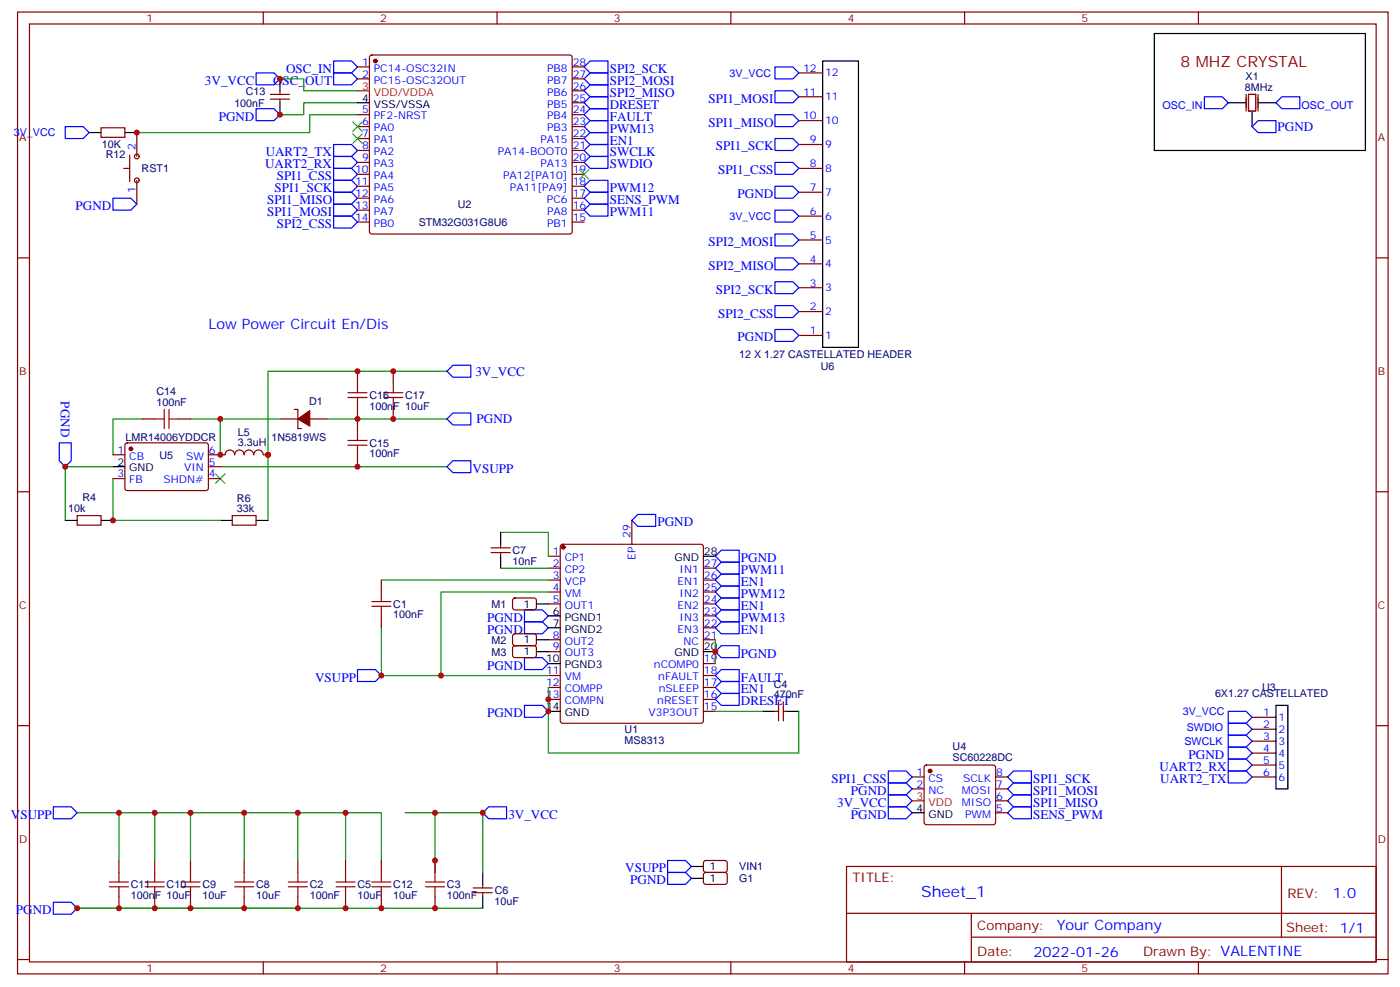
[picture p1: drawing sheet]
<svg xmlns="http://www.w3.org/2000/svg" width="414mm" height="292mm" viewBox="0 0 414 292" stroke-linecap="round" stroke-linejoin="round" font-family="sans-serif">
<g fill="none" stroke="#870000" stroke-width=".35">
<path d="M5.2 3.6h405.3v284.3h-405.3zM8.7 7.1h398.3v277.3h-398.3zM77.9 3.6v3.5M105.7 19.8h3.6M109.5 16.5l.5-.2h58.5l.5 .2 .2 .5v51.5l-.2 .5-.5 .2h-58.5l-.5-.3-.2-.4v-51.5zM147 3.6v3.5M169.2 19.8h3.6M216.1 3.6v3.5M285.3 3.6v3.5M354.4 3.6v3.5M29.9 37.8h7v2.8h-7zM40.5 39.2v7"/>
<path d="M80 27.9h5.6M80 29.3h5.6M82.8 26.8v1.1M82.8 29.3v1.1M105.7 23.3h3.6M105.7 33.9h3.6M105.7 37.4h3.6M169.2 23.3h3.6M169.2 33.9h3.6M169.2 37.4h3.6M169.2 30.4h3.6M169.2 26.8h3.6"/>
<path d="M236.3 35.7h7M236.3 28.6h7M236.3 21.6h7M36.6 49.8h1.7M38.3 45.9v7.8M40.5 53.3v7.1M105.7 41h3.6M105.7 44.5h3.6M105.7 48h3.6M105.7 51.5h3.6M105.7 55.1h3.6M105.7 58.6h3.6"/>
<path d="M169.2 41h3.6M169.2 44.5h3.6M169.2 48h3.6M169.2 51.5h3.6M169.2 55.1h3.6M169.2 58.6h3.6M236.3 49.8h7M236.3 56.8h7M236.3 42.7h7M5.2 76.2h3.5M105.7 62.1h3.6M105.7 65.7h3.6"/>
<path d="M169.2 62.1h3.6M169.2 65.7h3.6M236.3 78h7M236.3 70.9h7M236.3 63.9h7M407 76.2h3.5M236.3 99.2h7M236.3 92.1h7M236.3 85.1h7M105.7 109.7v3.6M116.3 109.7v3.6M33.4 134.4h3.5"/>
<path d="M37.2 131.1l.4-.2 23.6 .1 .4 .6v13l-.7 .4h-23.5l-.5-.7v-12.7zM42.2 123.9h3.6M52.8 123.9h3.5M61.6 134.4h5a1.41 1.41 0 0 1 1.4-1.4 1.41 1.41 0 0 1 1.4 1.5 1.41 1.41 0 0 1 1.4-1.5 1.41 1.41 0 0 1 1.4 1.5 1.41 1.41 0 0 1 1.4-1.5 1.41 1.41 0 0 1 1.4 1.5 1.41 1.41 0 0 1 1.4-1.5 1.41 1.41 0 0 1 1.5 1.5l1.4-.1M61.6 138h3.6M82.8 123.9h5.3M87 121h1.1v5.7h1M91.6 123.9h5.3M105.7 120.3v7.1M105.7 134.4v3.6M116.3 120.3v3.6M5.2 145.4h3.5"/>
<path d="M22.8 152.4h7.1v2.9h-7.1zM33.4 141.5h3.5M61.6 141.5h3.6M68.7 152.4h7v2.9h-7zM186.9 153.8v7.1M407 145.4h3.5M112.8 171.5v3.5M145.2 163.4h5.7M145.2 162h5.7M148.1 160.9v1.1M148.1 163.4v1M151.8 177l.5-.2h5.9l.4 .7v2.4l-.7 .4-5.9-.1-.4-.6v-2.1z"/>
<path d="M162.2 164.4h3.5M162.2 168h3.5M162.2 171.5h3.5M162.2 175h3.5M162.2 178.5h3.5M165.9 161.1l.5-.2h40.9l.5 .2 .2 .5v51.5l-.2 .5-.5 .2h-40.9l-.5-.2-.2-.5v-51.5zM208 168h3.6M208 171.5h3.6M208 175h3.6M208 178.5h3.6M112.8 182.1v3.5M151.8 187.6l.5-.2h5.9l.4 .7v2.4l-.7 .4-5.9-.1-.4-.6v-2.1z"/>
<path d="M151.8 191.1l.5-.2h5.9l.4 .7v2.4l-.7 .4-5.9-.1-.4-.6v-2.1zM162.2 189.1h3.5M162.2 192.7h3.5M162.2 199.7h3.5M208 189.1h3.6M208 199.7h3.6M208 196.2h3.6M208 185.6h3.6M208 182.1h3.6M5.2 214.5h3.5M162.2 203.2h3.5M162.2 206.8h3.5"/>
<path d="M208 203.2h3.6M208 206.8h3.6M208 210.3h3.6M229.2 210.3h1.1M230.3 207.5v5.6M231.7 210.3h1M231.7 207.5v5.6M370.3 212.1h7.1M370.3 215.6h7.1M370.3 219.1h7.1M407 214.5h3.5M269.8 229.7h3.5"/>
<path d="M269.8 233.2h3.5M273.5 226.4l.5-.2h19.8l.5 .2 .2 .5v16.2l-.3 .5-.4 .2h-19.8l-.5-.2-.2-.5v-16.2zM294.5 229.7h3.5M294.5 233.2h3.5M294.5 236.7h3.5M370.3 222.6h7.1M370.3 226.2h7.1M370.3 229.7h7.1M35.2 254.4v3.5M45.8 254.4v3.5M56.3 254.4v3.5M72.2 254.4v3.5"/>
<path d="M88.1 254.4v3.5M102.2 254.4v3.5M112.8 254.4v3.5M128.7 254.4v3.5M208.3 258.1l.4-.2 6 .1 .4 .6-.1 2.4-.6 .4h-5.9l-.5-.7v-2.1zM208.3 254.6l.4-.2h6l.4 .7-.1 2.4-.6 .4-5.9-.1-.5-.6v-2.1zM250.4 256.2h156.6v28.2h-156.6zM294.5 240.3h3.5M379 256.2v20.9M35.2 265v3.5M45.8 265v3.5M56.3 265v3.5"/>
<path d="M72.2 265v3.5M88.1 265v3.5M102.2 265v3.5M112.8 265v3.5M128.7 265v3.5M139.9 263.9h5.7M139.9 262.5h5.7M142.8 261.4v1.1M142.8 263.9v1.1M250.4 270h156.5M287.3 277.1h119.6M287.3 270v14.1"/>
<path d="M5.2 283.7h3.5M77.9 284.4v3.5M147 284.4v3.5M216.1 284.4v3.5M285.3 284.4v3.5M354.4 284.4v3.5M407 283.7h3.5"/>
<circle cx="40.5" cy="46.2" r=".71"/>
<circle cx="40.5" cy="53.3" r=".71"/>
</g>
<g fill="#870000" stroke="#870000" stroke-width=".35">
<path d="M88.1 123.9l3.5-2.5v4.6z"/>
<circle cx="166.6" cy="161.8" r=".53"/>
<circle cx="111" cy="18" r=".53"/>
<circle cx="38.7" cy="132.7" r=".53"/>
<circle cx="275.1" cy="227.9" r=".53"/>
</g>
<g fill="none" stroke="#000" stroke-width=".35">
<path d="M243.3 18h10.6v84.7h-10.6zM341.4 9.9h62.4v34.6h-62.4zM26.4 39.2h3.5M36.9 39.2h3.6M82.8 23.3v3.5M82.8 30.4v3.5M105.7 30.4h3.6M363.3 30.4h5.2M370.3 33.2v4.2M372.1 30.4h5.3M33.4 138h3.5M19.3 153.8h3.5"/>
<path d="M29.9 153.8h3.5M65.2 153.8h3.5M75.7 153.8h3.6M148.1 157.4v3.5M148.1 164.4v3.6M158.6 178.5h3.6M208 164.4h3.6M158.6 192.7h3.6M158.6 189.1h3.6M162.2 182.1h3.5M162.2 185.6h3.5M162.2 196.2h3.5"/>
<path d="M208 192.7h3.6M162.2 210.3h3.5M225.7 210.3h3.5M232.7 210.3h3.6M377.4 208.5h3.5v24.7h-3.5zM142.8 257.9v3.5M204.5 259.7h3.5M204.5 256.2h3.5M269.8 240.3h3.5M142.8 265v3.5"/>
</g>
<g fill="none" stroke="#00f" stroke-width=".35">
<path d="M98.7 18h5.3l1.7 1.8-1.7 1.8h-5.3zM174.5 18h5.3v3.6h-5.3l-1.7-1.8zM229.2 19.8h5.3l1.8 1.8-1.8 1.7h-5.3zM19.3 37.4h5.3l1.8 1.8-1.8 1.8h-5.3zM75.7 32.1h5.3l1.8 1.8-1.8 1.8h-5.3zM75.7 21.6h5.3l1.8 1.7-1.8 1.8h-5.3zM98.7 21.6h5.3l1.7 1.7-1.7 1.8h-5.3zM172.8 37.4l1.7-1.7h5.3v3.5h-5.3zM174.5 21.6h5.3v3.5h-5.3l-1.7-1.8zM174.5 25.1h5.3v3.5h-5.3l-1.7-1.8zM174.5 39.2h5.3v3.5h-5.3l-1.7-1.7zM174.5 32.1h5.3v3.6h-5.3l-1.7-1.8z"/>
<path d="M174.5 28.6h5.3v3.5h-5.3l-1.7-1.7zM229.2 33.9h5.3l1.8 1.8-1.8 1.7h-5.3zM229.2 26.8h5.3l1.8 1.8-1.8 1.8h-5.3zM356.2 28.6h5.3l1.8 1.8-1.8 1.7h-5.3zM372.1 35.7h5.3v3.5h-5.3l-1.8-1.8zM379.1 28.6h5.3v3.5h-5.3l-1.7-1.7zM33.4 58.6h5.3l1.8 1.8-1.8 1.7h-5.3zM98.7 46.2h5.3l1.7 1.8-1.7 1.8h-5.3zM98.7 42.7h5.3l1.7 1.8-1.7 1.7h-5.3zM98.7 56.8h5.3l1.7 1.8-1.7 1.8h-5.3zM98.7 53.3h5.3l1.7 1.8-1.7 1.7h-5.3zM98.7 49.8h5.3l1.7 1.7-1.7 1.8h-5.3z"/>
<path d="M174.5 42.7h5.3v3.5h-5.3l-1.7-1.7zM174.5 46.2h5.3v3.6h-5.3l-1.7-1.8zM174.5 53.3h5.3v3.5h-5.3l-1.7-1.7zM174.5 56.8h5.3v3.6h-5.3l-1.7-1.8zM229.2 41h5.3l1.8 1.7-1.8 1.8h-5.3zM229.2 48h5.3l1.8 1.8-1.8 1.7h-5.3zM229.2 55.1h5.3l1.8 1.7-1.8 1.8h-5.3zM98.7 60.4h5.3l1.7 1.7-1.7 1.8h-5.3zM98.7 63.9h5.3l1.7 1.8-1.7 1.7h-5.3zM174.5 60.4h5.3v3.5h-5.3l-1.7-1.8zM229.2 62.1h5.3l1.8 1.8-1.8 1.8h-5.3zM229.2 69.2h5.3l1.8 1.7-1.8 1.8h-5.3z"/>
<path d="M229.2 76.2h5.3l1.8 1.8-1.8 1.8h-5.3zM229.2 97.4h5.3l1.8 1.8-1.8 1.7h-5.3zM229.2 90.3h5.3l1.8 1.8-1.8 1.8h-5.3zM229.2 83.3h5.3l1.8 1.8-1.8 1.7h-5.3zM133.9 108h5.3v3.5h-5.3l-1.7-1.8zM17.5 130.9h3.6v5.3l-1.8 1.8-1.8-1.8zM132.2 123.9l1.7-1.8h5.3v3.5h-5.3zM133.9 136.2h5.3v3.5h-5.3l-1.7-1.7zM188.6 152.1h5.3v3.5h-5.3l-1.7-1.8zM211.6 175l1.7-1.8h5.3v3.6h-5.3zM213.3 169.7h5.3v3.5h-5.3l-1.7-1.7zM213.3 176.8h5.3v3.5h-5.3l-1.7-1.8z"/>
<path d="M213.3 166.2h5.3v3.5h-5.3l-1.7-1.7zM213.3 162.7h5.3v3.5h-5.3l-1.7-1.8zM105.7 197.9h5.3l1.8 1.8-1.8 1.8h-5.3zM155.1 194.4h5.3l1.8 1.8-1.8 1.7h-5.3zM155.1 183.8h5.3l1.8 1.8-1.8 1.8h-5.3zM155.1 180.3h5.3l1.8 1.8-1.8 1.7h-5.3zM213.3 183.8h5.3v3.6h-5.3l-1.7-1.8zM213.3 180.3h5.3v3.5h-5.3l-1.7-1.7zM213.3 190.9h5.3v3.5h-5.3l-1.7-1.7zM213.3 197.9h5.3v3.6h-5.3l-1.7-1.8zM155.1 208.5h5.3l1.8 1.8-1.8 1.8h-5.3zM213.3 205h5.3v3.5h-5.3l-1.7-1.7z"/>
<path d="M213.3 201.5h5.3v3.5h-5.3l-1.7-1.8zM363.3 213.8h5.2l1.8 1.8-1.8 1.7h-5.2zM363.3 217.3h5.2l1.8 1.8-1.8 1.8h-5.2zM363.3 210.3h5.2l1.8 1.8-1.8 1.7h-5.2zM15.8 238.5h5.3l1.7 1.8-1.7 1.7h-5.3zM144.5 238.5h5.3v3.5h-5.3l-1.7-1.7zM262.7 238.5h5.3l1.8 1.8-1.8 1.7h-5.3zM262.7 235h5.3l1.8 1.7-1.8 1.8h-5.3zM262.7 231.5h5.3l1.8 1.7-1.8 1.8h-5.3zM262.7 227.9h5.3l1.8 1.8-1.8 1.8h-5.3zM299.8 227.9h5.2v3.6h-5.2l-1.8-1.8zM299.8 231.5h5.2v3.5h-5.2l-1.8-1.8z"/>
<path d="M299.8 235h5.2v3.5h-5.2l-1.8-1.8zM299.8 238.5h5.2v3.5h-5.2l-1.8-1.7zM363.3 220.9h5.2l1.8 1.7-1.8 1.8h-5.2zM363.3 227.9h5.2l1.8 1.8-1.8 1.8h-5.2zM363.3 224.4h5.2l1.8 1.8-1.8 1.7h-5.2zM197.4 257.9h5.3l1.8 1.8-1.8 1.7h-5.3zM197.4 254.4h5.3l1.8 1.8-1.8 1.7h-5.3zM15.8 266.7h5.3l1.7 1.8-1.7 1.8h-5.3z"/>
</g>
<g fill="none" stroke="#008700" stroke-width=".35">
<path d="M82.8 23.3h7.1v3.5h15.8M105.7 33.9h-14.1v5.3h-51.1M105.7 30.4h-15.8v3.5h-7.1M132.2 109.7h-52.9v44.1M33.4 138h-14.1v15.8M42.2 123.9h-8.8v10.5M56.3 123.9h8.9v10.5M65.2 123.9h17.6M65.2 138h67M96.9 123.9h35.3M33.4 141.5v12.3h31.8M148.1 157.4h14.1v7"/>
<path d="M112.8 171.5h49.4M148.1 168h14.1M162.2 175h-31.8v24.7h31.8M112.8 185.6v14.1h17.6M211.6 189.1v7.1M162.2 203.2v19.4h74.1v-12.3M211.6 210.3h14.1M22.8 240.3h90v14.1M35.2 240.3v14.1M45.8 240.3v14.1M56.3 240.3v14.1M72.2 240.3v14.1"/>
<path d="M88.1 240.3v14.1M102.2 240.3v14.1M119.8 240.3h23v17.6M128.7 240.3v17.6M22.8 268.5h120"/>
</g>
<path d="M105.7 26.8h3.6M269.8 236.7h3.5" fill="none" stroke="#f00" stroke-width=".35"/>
<path d="M368.5 27.9v4.9M369.3 27.9h2.1v4.9h-2.1zM372.1 27.9v4.9" fill="none" stroke="#871200" stroke-width=".35"/>
<g fill="none" stroke="#a10000" stroke-width=".35">
<path d="M102.9 116.1h5.6M102.9 117.5h5.6M105.7 113.3v2.8M105.7 117.5v2.8M113.5 116.1h5.6M113.5 117.5h5.6M116.3 113.3v2.8M116.3 117.5v2.8M45.8 123.9h2.8M48.6 121v5.7M50 121v5.7M50 123.9h2.8"/>
<path d="M102.9 130.2h5.6M102.9 131.6h5.6M105.7 127.4v2.8M105.7 131.6v2.8M110 179.2h5.6M110 177.8h5.6M112.8 175v2.8M112.8 179.2v2.9M35.2 257.9v2.8M45.8 257.9v2.8M56.3 257.9v2.8M72.2 257.9v2.8"/>
<path d="M88.1 257.9v2.8M102.2 257.9v2.8M112.8 257.9v2.8M128.7 257.9v2.8M32.3 262.1h5.7M32.3 260.7h5.7M35.2 262.1v2.9M42.9 262.1h5.7M42.9 260.7h5.7M45.8 262.1v2.9M53.5 262.1h5.7M53.5 260.7h5.7"/>
<path d="M56.3 262.1v2.9M69.4 262.1h5.6M69.4 260.7h5.6M72.2 262.1v2.9M85.3 262.1h5.6M85.3 260.7h5.6M88.1 262.1v2.9M99.4 262.1h5.6M99.4 260.7h5.6M102.2 262.1v2.9M110 262.1h5.6M110 260.7h5.6"/>
<path d="M112.8 262.1v2.9M125.8 262.1h5.7M125.8 260.7h5.7M128.7 262.1v2.9"/>
</g>
<path d="M104.3 36l2.8 2.8M104.3 39.5l2.8 2.9M107.1 36l-2.8 2.8M107.1 39.5l-2.8 2.9M171.3 50.1l2.9 2.9M174.2 50.1l-2.9 2.9M63.7 140.1l2.9 2.8M66.6 140.1l-2.9 2.8" fill="none" stroke="#3c3" stroke-width=".35"/>
<g fill="#c00">
<circle cx="40.5" cy="39.2" r=".88"/>
<circle cx="82.8" cy="33.9" r=".88"/>
<circle cx="82.8" cy="23.3" r=".88"/>
<circle cx="102.2" cy="240.3" r=".88"/>
<circle cx="102.2" cy="268.5" r=".88"/>
<circle cx="142.8" cy="240.3" r=".88"/>
<circle cx="128.7" cy="240.3" r=".88"/>
<circle cx="130.4" cy="199.7" r=".88"/>
<circle cx="88.1" cy="268.5" r=".88"/>
<circle cx="128.7" cy="268.5" r=".88"/>
<circle cx="128.7" cy="254.4" r=".88"/>
<circle cx="162.2" cy="206.8" r=".88"/>
<circle cx="162.2" cy="210.3" r=".88"/>
<circle cx="211.6" cy="192.7" r=".88"/>
<circle cx="88.1" cy="240.3" r=".88"/>
<circle cx="72.2" cy="268.5" r=".88"/>
<circle cx="56.3" cy="268.5" r=".88"/>
<circle cx="56.3" cy="240.3" r=".88"/>
<circle cx="72.2" cy="240.3" r=".88"/>
<circle cx="112.8" cy="199.7" r=".88"/>
<circle cx="22.8" cy="268.5" r=".88"/>
<circle cx="45.8" cy="268.5" r=".88"/>
<circle cx="35.2" cy="268.5" r=".88"/>
<circle cx="45.8" cy="240.3" r=".88"/>
<circle cx="35.2" cy="240.3" r=".88"/>
<circle cx="65.2" cy="123.9" r=".88"/>
<circle cx="79.3" cy="134.4" r=".88"/>
<circle cx="33.4" cy="153.8" r=".88"/>
<circle cx="65.2" cy="134.4" r=".88"/>
<circle cx="19.3" cy="138" r=".88"/>
<circle cx="105.7" cy="138" r=".88"/>
<circle cx="105.7" cy="123.9" r=".88"/>
<circle cx="116.3" cy="123.9" r=".88"/>
<circle cx="116.3" cy="109.7" r=".88"/>
<circle cx="105.7" cy="109.7" r=".88"/>
<circle cx="112.8" cy="268.5" r=".88"/>
</g>
<text font-size="4.6" fill="#900" x="349.1" y="19.8">8 MHZ CRYSTAL</text>
<text font-size="4.6" fill="#00f" x="272.5" y="265.2">Sheet_1</text>
<g font-size="4.2" fill="#00f">
<text x="61.6" y="97.4">Low Power Circuit En/Dis</text>
<text x="394.2" y="265.4">1.0</text>
<text x="312.5" y="275">Your Company</text>
<text x="305.6" y="282.8">2022-01-26</text>
</g>
<g font-size="3.9" fill="#00f">
<text x="84.6" y="21.6">OSC_IN</text>
<text x="180.3" y="21.6">SPI2_SCK</text>
<text x="60.6" y="25.1">3V_VCC</text>
<text x="80.8" y="25.1">OSC_OUT</text>
<text x="180.3" y="25.1">SPI2_MOSI</text>
<text x="180.3" y="28.6">SPI2_MISO</text>
<text x="64.7" y="35.7">PGND</text>
<text x="180.3" y="35.7">FAULT</text>
<text x="180.3" y="32.1">DRESET</text>
<text x="209.6" y="30.4">SPI1_MOSI</text>
<text x="180.3" y="39.2">PWM13</text>
<text x="209.6" y="37.4">SPI1_MISO</text>
<text x="377.9" y="38.7">PGND</text>
<text x="78.6" y="46.2">UART2_TX</text>
<text x="180.3" y="46.2">SWCLK</text>
<text x="180.3" y="42.7">EN1</text>
<text x="211.8" y="44.5">SPI1_SCK</text>
<text x="78.4" y="49.8">UART2_RX</text>
<text x="81.9" y="53.3">SPI1_CSS</text>
<text x="180.3" y="49.8">SWDIO</text>
<text x="212.4" y="51.5">SPI1_CSS</text>
<text x="81.2" y="56.8">SPI1_SCK</text>
<text x="180.3" y="56.8">PWM12</text>
<text x="218.2" y="58.6">PGND</text>
<text x="22.4" y="62.1">PGND</text>
<text x="79.1" y="63.9">SPI1_MOSI</text>
<text x="79.1" y="60.4">SPI1_MISO</text>
<text x="180.3" y="63.9">PWM11</text>
<text x="180.3" y="60.4">SENS_PWM</text>
<text x="81.9" y="67.4">SPI2_CSS</text>
<text x="209.6" y="72.7">SPI2_MOSI</text>
<text x="209.6" y="79.8">SPI2_MISO</text>
<text x="211.8" y="86.8">SPI2_SCK</text>
<text x="212.4" y="93.9">SPI2_CSS</text>
<text x="218.2" y="100.9">PGND</text>
<text x="140.6" y="111">3V_VCC</text>
<text x="18" y="118.7" transform="rotate(90 18 118.7)">PGND</text>
<text x="141" y="125.2">PGND</text>
<text x="139.8" y="139.7">VSUPP</text>
<text x="194.5" y="155.6">PGND</text>
<text x="219.1" y="166.2">PGND</text>
<text x="219.1" y="173.2">EN1</text>
<text x="219.1" y="169.7">PWM11</text>
<text x="219.1" y="176.8">PWM12</text>
<text x="144.1" y="183.8">PGND</text>
<text x="219.1" y="180.3">EN1</text>
<text x="219.1" y="183.8">PWM13</text>
<text x="144.1" y="187.4">PGND</text>
<text x="219.1" y="187.4">EN1</text>
<text x="144.1" y="197.9">PGND</text>
<text x="219.1" y="194.4">PGND</text>
<text x="93.2" y="201.5">VSUPP</text>
<text x="219.1" y="201.5">FAULT</text>
<text x="219.1" y="208.5">DRESET</text>
<text x="219.1" y="205">EN1</text>
<text x="144.1" y="212.1">PGND</text>
<text x="343" y="227.9">UART2_RX</text>
<text x="351.5" y="224.3">PGND</text>
<text x="245.9" y="231.5">SPI1_CSS</text>
<text x="305.6" y="231.5">SPI1_SCK</text>
<text x="343.2" y="231.5">UART2_TX</text>
<text x="247.6" y="238.5">3V_VCC</text>
<text x="251.7" y="235">PGND</text>
<text x="305.6" y="235">SPI1_MOSI</text>
<text x="305.6" y="238.5">SPI1_MISO</text>
<text x="3.2" y="242">VSUPP</text>
<text x="150.4" y="242">3V_VCC</text>
<text x="251.7" y="242">PGND</text>
<text x="305.6" y="242">SENS_PWM</text>
<text x="184.9" y="257.9">VSUPP</text>
<text x="186.4" y="261.4">PGND</text>
<text x="4.7" y="270.3">PGND</text>
</g>
<g font-size="3.9" fill="#800">
<text x="252.1" y="260.7">TITLE:</text>
<text x="380.8" y="265.4">REV:</text>
<text x="289" y="274.9">Company:</text>
<text x="380.4" y="275.6">Sheet: 1/1</text>
<text x="289" y="282.6">Date:</text>
<text x="338.1" y="282.7">Drawn By: VALENTINE</text>
</g>
<g font-size="3.2" fill="#800">
<text x="43.3" y="6.6">1</text>
<text x="112.4" y="6.6">2</text>
<text x="181.6" y="6.6">3</text>
<text x="250.7" y="6.6">4</text>
<text x="319.9" y="6.6">5</text>
<text x="5.7" y="41.7">A</text>
<text x="407.5" y="41.7">A</text>
<text x="5.7" y="110.8">B</text>
<text x="407.5" y="110.8">B</text>
<text x="5.7" y="180">C</text>
<text x="407.5" y="180">C</text>
<text x="5.7" y="249.1">D</text>
<text x="407.5" y="249.1">D</text>
<text x="43.3" y="287.4">1</text>
<text x="112.4" y="287.4">2</text>
<text x="181.6" y="287.4">3</text>
<text x="250.7" y="287.4">4</text>
<text x="319.9" y="287.4">5</text>
</g>
<g font-size="3.2" fill="#00f">
<text x="107.1" y="19.4">1</text>
<text x="107.1" y="23">2</text>
<text x="110.6" y="21.2">PC14-OSC32IN</text>
<text x="161.8" y="21.2">PB8</text>
<text x="169.4" y="23">27</text>
<text x="169.4" y="19.4">28</text>
<text x="215.7" y="22.7">3V_VCC</text>
<text x="237.5" y="21.2">12</text>
<text x="244" y="22.6">12</text>
<text x="110.6" y="24.7">PC15-OSC32OUT</text>
<text x="161.8" y="28.3">PB6</text>
<text x="161.8" y="24.7">PB7</text>
<text x="169.4" y="26.5">26</text>
<text x="237.5" y="28.3">11</text>
<text x="244" y="29.7">11</text>
<text x="107.1" y="33.5">5</text>
<text x="110.6" y="35.3">PF2-NRST</text>
<text x="161.8" y="35.3">PB4</text>
<text x="161.8" y="31.8">PB5</text>
<text x="169.4" y="33.5">24</text>
<text x="169.4" y="30">25</text>
<text x="237.5" y="35.3">10</text>
<text x="343.8" y="32.1">OSC_IN</text>
<text x="385" y="32.1">OSC_OUT</text>
<text x="4.1" y="40.3">3V_VCC</text>
<text x="107.1" y="37.1">6</text>
<text x="107.1" y="40.6">7</text>
<text x="110.6" y="38.8">PA0</text>
<text x="161.8" y="38.8">PB3</text>
<text x="169.4" y="40.6">22</text>
<text x="169.4" y="37.1">23</text>
<text x="244" y="36.7">10</text>
<text x="40.1" y="44.5" transform="rotate(-90 40.1 44.5)">2</text>
<text x="107.1" y="44.1">8</text>
<text x="107.1" y="47.7">9</text>
<text x="110.6" y="42.4">PA1</text>
<text x="110.6" y="45.9">PA2</text>
<text x="147.2" y="45.9">PA14-BOOT0</text>
<text x="159.8" y="42.4">PA15</text>
<text x="169.4" y="47.7">20</text>
<text x="169.4" y="44.1">21</text>
<text x="239.5" y="42.4">9</text>
<text x="244" y="43.8">9</text>
<text x="105" y="51.2">10</text>
<text x="110.6" y="49.4">PA3</text>
<text x="110.6" y="53">PA4</text>
<text x="148.8" y="53">PA12[PA10]</text>
<text x="159.8" y="49.4">PA13</text>
<text x="169.4" y="51.2">19</text>
<text x="239.5" y="49.4">8</text>
<text x="244" y="50.8">8</text>
<text x="40.1" y="57.1" transform="rotate(-90 40.1 57.1)">1</text>
<text x="105" y="54.7">11</text>
<text x="105" y="58.2">12</text>
<text x="110.6" y="56.5">PA5</text>
<text x="150.8" y="56.5">PA11[PA9]</text>
<text x="169.4" y="58.2">17</text>
<text x="169.4" y="54.7">18</text>
<text x="239.5" y="56.5">7</text>
<text x="244" y="57.9">7</text>
<text x="105" y="61.8">13</text>
<text x="105" y="65.3">14</text>
<text x="110.6" y="60">PA6</text>
<text x="110.6" y="63.5">PA7</text>
<text x="161.8" y="60">PC6</text>
<text x="161.8" y="63.5">PA8</text>
<text x="169.4" y="65.3">15</text>
<text x="169.4" y="61.8">16</text>
<text x="215.7" y="65">3V_VCC</text>
<text x="239.5" y="63.5">6</text>
<text x="244" y="64.9">6</text>
<text x="110.6" y="67.1">PB0</text>
<text x="161.8" y="67.1">PB1</text>
<text x="239.5" y="70.6">5</text>
<text x="239.5" y="77.6">4</text>
<text x="244" y="72">5</text>
<text x="244" y="79.1">4</text>
<text x="239.5" y="84.7">3</text>
<text x="244" y="86.1">3</text>
<text x="239.5" y="91.8">2</text>
<text x="244" y="93.2">2</text>
<text x="239.5" y="98.8">1</text>
<text x="244" y="100.2">1</text>
<text x="34.7" y="134.1">1</text>
<text x="38.2" y="135.9">CB</text>
<text x="55" y="135.9">SW</text>
<text x="61.8" y="137.6">5</text>
<text x="61.8" y="134.1">6</text>
<text x="34.7" y="141.1">3</text>
<text x="38.2" y="142.9">FB</text>
<text x="48.4" y="142.9">SHDN#</text>
<text x="54.4" y="139.4">VIN</text>
<text x="61.8" y="141.1">4</text>
<text x="186.5" y="159.1" transform="rotate(-90 186.5 159.1)">29</text>
<text x="163.5" y="164.1">1</text>
<text x="163.5" y="167.6">2</text>
<text x="167" y="165.8">CP1</text>
<text x="187.9" y="165.5" transform="rotate(-90 187.9 165.5)">EP</text>
<text x="208.2" y="167.6">27</text>
<text x="163.5" y="171.1">3</text>
<text x="167" y="169.4">CP2</text>
<text x="167" y="172.9">VCP</text>
<text x="200.3" y="172.9">EN1</text>
<text x="201" y="169.4">IN1</text>
<text x="208.2" y="171.1">26</text>
<text x="163.5" y="174.7">4</text>
<text x="163.5" y="178.2">5</text>
<text x="167" y="176.4">VM</text>
<text x="167" y="180">OUT1</text>
<text x="200.3" y="180">EN2</text>
<text x="201" y="176.4">IN2</text>
<text x="208.2" y="178.2">24</text>
<text x="208.2" y="174.7">25</text>
<text x="201" y="183.5">IN3</text>
<text x="208.2" y="185.2">22</text>
<text x="208.2" y="181.7">23</text>
<text x="163.5" y="188.8">8</text>
<text x="167" y="190.5">OUT2</text>
<text x="200.3" y="187">EN3</text>
<text x="202.1" y="190.5">NC</text>
<text x="208.2" y="188.8">21</text>
<text x="163.5" y="192.3">9</text>
<text x="167" y="194.1">OUT3</text>
<text x="193.4" y="197.6">nCOMP0</text>
<text x="208.2" y="195.8">19</text>
<text x="161.5" y="199.4">11</text>
<text x="161.5" y="202.9">12</text>
<text x="167" y="201.1">VM</text>
<text x="194.7" y="201.1">nFAULT</text>
<text x="208.2" y="202.9">17</text>
<text x="208.2" y="199.4">18</text>
<text x="161.5" y="206.4">13</text>
<text x="167" y="204.6">COMPP</text>
<text x="167" y="208.2">COMPN</text>
<text x="194.4" y="208.2">nRESET</text>
<text x="194.9" y="204.6">nSLEEP</text>
<text x="208.2" y="209.9">15</text>
<text x="208.2" y="206.4">16</text>
<text x="191.8" y="211.7">V3P3OUT</text>
<text x="349.8" y="211.5">3V_VCC</text>
<text x="373.6" y="211.7">1</text>
<text x="373.6" y="215.2">2</text>
<text x="378.1" y="213.1">1</text>
<text x="350.3" y="220.2">SWCLK</text>
<text x="351" y="216">SWDIO</text>
<text x="373.6" y="218.8">3</text>
<text x="378.1" y="216.6">2</text>
<text x="378.1" y="220.2">3</text>
<text x="373.6" y="222.3">4</text>
<text x="373.6" y="225.8">5</text>
<text x="378.1" y="223.7">4</text>
<text x="378.1" y="227.2">5</text>
<text x="271.1" y="229.3">1</text>
<text x="271.1" y="232.9">2</text>
<text x="274.6" y="231.1">CS</text>
<text x="284.8" y="231.1">SCLK</text>
<text x="294.6" y="232.9">7</text>
<text x="294.6" y="229.3">8</text>
<text x="373.6" y="229.3">6</text>
<text x="378.1" y="230.8">6</text>
<text x="274.6" y="234.6">NC</text>
<text x="284.5" y="238.2">MISO</text>
<text x="284.5" y="234.6">MOSI</text>
<text x="294.6" y="239.9">5</text>
<text x="294.6" y="236.4">6</text>
<text x="285.4" y="241.7">PWM</text>
</g>
<g font-size="3.2" fill="#000080">
<text x="368.4" y="23.8">X1</text>
<text x="72.7" y="28">C13</text>
<text x="368.2" y="26.8">8MHz</text>
<text x="69.3" y="31.5">100nF</text>
<text x="30.1" y="43.9">10K</text>
<text x="31.3" y="46.7">R12</text>
<text x="41.9" y="50.9">RST1</text>
<text x="135.4" y="61.5">U2</text>
<text x="123.8" y="66.8">STM32G031G8U6</text>
<text x="218.6" y="105.8">12 X 1.27 CASTELLATED HEADER</text>
<text x="242.8" y="109.4">U6</text>
<text x="46.3" y="120">100nF</text>
<text x="46.3" y="116.8">C14</text>
<text x="91.4" y="119.7">D1</text>
<text x="109.3" y="117.9">C16</text>
<text x="119.8" y="117.9">C17</text>
<text x="109.3" y="121.1">100nF 10uF</text>
<text x="37.1" y="130.3">LMR14006YDDCR</text>
<text x="70.4" y="132">3.3uH</text>
<text x="70.4" y="128.9">L5</text>
<text x="80.3" y="130.3">1N5819WS</text>
<text x="47.2" y="135.6">U5</text>
<text x="109.3" y="135.2">100nF</text>
<text x="109.3" y="132.1">C15</text>
<text x="24.4" y="148.2">R4</text>
<text x="70.1" y="148.3">R6</text>
<text x="20.2" y="151.4">10k</text>
<text x="70.1" y="151.4">33k</text>
<text x="151.6" y="167">10nF</text>
<text x="151.6" y="163.8">C7</text>
<text x="116.3" y="179.7">C1</text>
<text x="145.4" y="179.7">M1</text>
<text x="116.3" y="182.8">100nF</text>
<text x="145.4" y="190.3">M2</text>
<text x="145.4" y="193.8">M3</text>
<text x="228.8" y="203.3">C4</text>
<text x="228.8" y="206.4">470nF</text>
<text x="359.3" y="206.2">6X1.27 CASTELLATED</text>
<text x="373.3" y="204.2">U3</text>
<text x="184.7" y="219.8">MS8313</text>
<text x="184.7" y="216.7">U1</text>
<text x="281.8" y="221.8">U4</text>
<text x="281.8" y="224.9">SC60228DC</text>
<text x="218.6" y="257.3">VIN1</text>
<text x="38.7" y="262.6">C11</text>
<text x="49.3" y="262.6">C10</text>
<text x="59.9" y="262.6">C9</text>
<text x="75.7" y="262.6">C8</text>
<text x="91.6" y="262.6">C2</text>
<text x="105.7" y="262.6">C5</text>
<text x="116.3" y="262.6">C12</text>
<text x="132.2" y="262.6">C3</text>
<text x="218.6" y="260.8">G1</text>
<text x="38.7" y="265.7">100nF 10uF</text>
<text x="59.9" y="265.7">10uF</text>
<text x="75.7" y="265.7">10uF</text>
<text x="91.6" y="265.7">100nF</text>
<text x="105.7" y="265.7">10uF</text>
<text x="116.3" y="265.7">10uF</text>
<text x="132.2" y="265.7">100nF</text>
<text x="146.3" y="267.5">10uF</text>
<text x="146.3" y="264.3">C6</text>
</g>
<g font-size="3.2" fill="#f00">
<text x="107.1" y="26.5">3</text>
<text x="110.6" y="28.3">VDD/VDDA</text>
<text x="271.1" y="236.4">3</text>
<text x="274.6" y="238.2">VDD</text>
</g>
<g font-size="3.2">
<text x="107.1" y="30">4</text>
<text x="110.6" y="31.8">VSS/VSSA</text>
<text x="34.7" y="137.6">2</text>
<text x="38.2" y="139.4">GND</text>
<text x="199.4" y="165.8">GND</text>
<text x="208.2" y="164.1">28</text>
<text x="154.9" y="179.6">1</text>
<text x="163.5" y="181.7">6</text>
<text x="163.5" y="185.2">7</text>
<text x="167" y="183.5">PGND1</text>
<text x="154.9" y="190.2">1</text>
<text x="167" y="187">PGND2</text>
<text x="154.9" y="193.7">1</text>
<text x="161.5" y="195.8">10</text>
<text x="167" y="197.6">PGND3</text>
<text x="199.4" y="194.1">GND</text>
<text x="208.2" y="192.3">20</text>
<text x="161.5" y="209.9">14</text>
<text x="167" y="211.7">GND</text>
<text x="271.1" y="239.9">4</text>
<text x="274.6" y="241.7">GND</text>
<text x="209.8" y="257.2">1</text>
<text x="209.8" y="260.7">1</text>
</g>
</svg>
